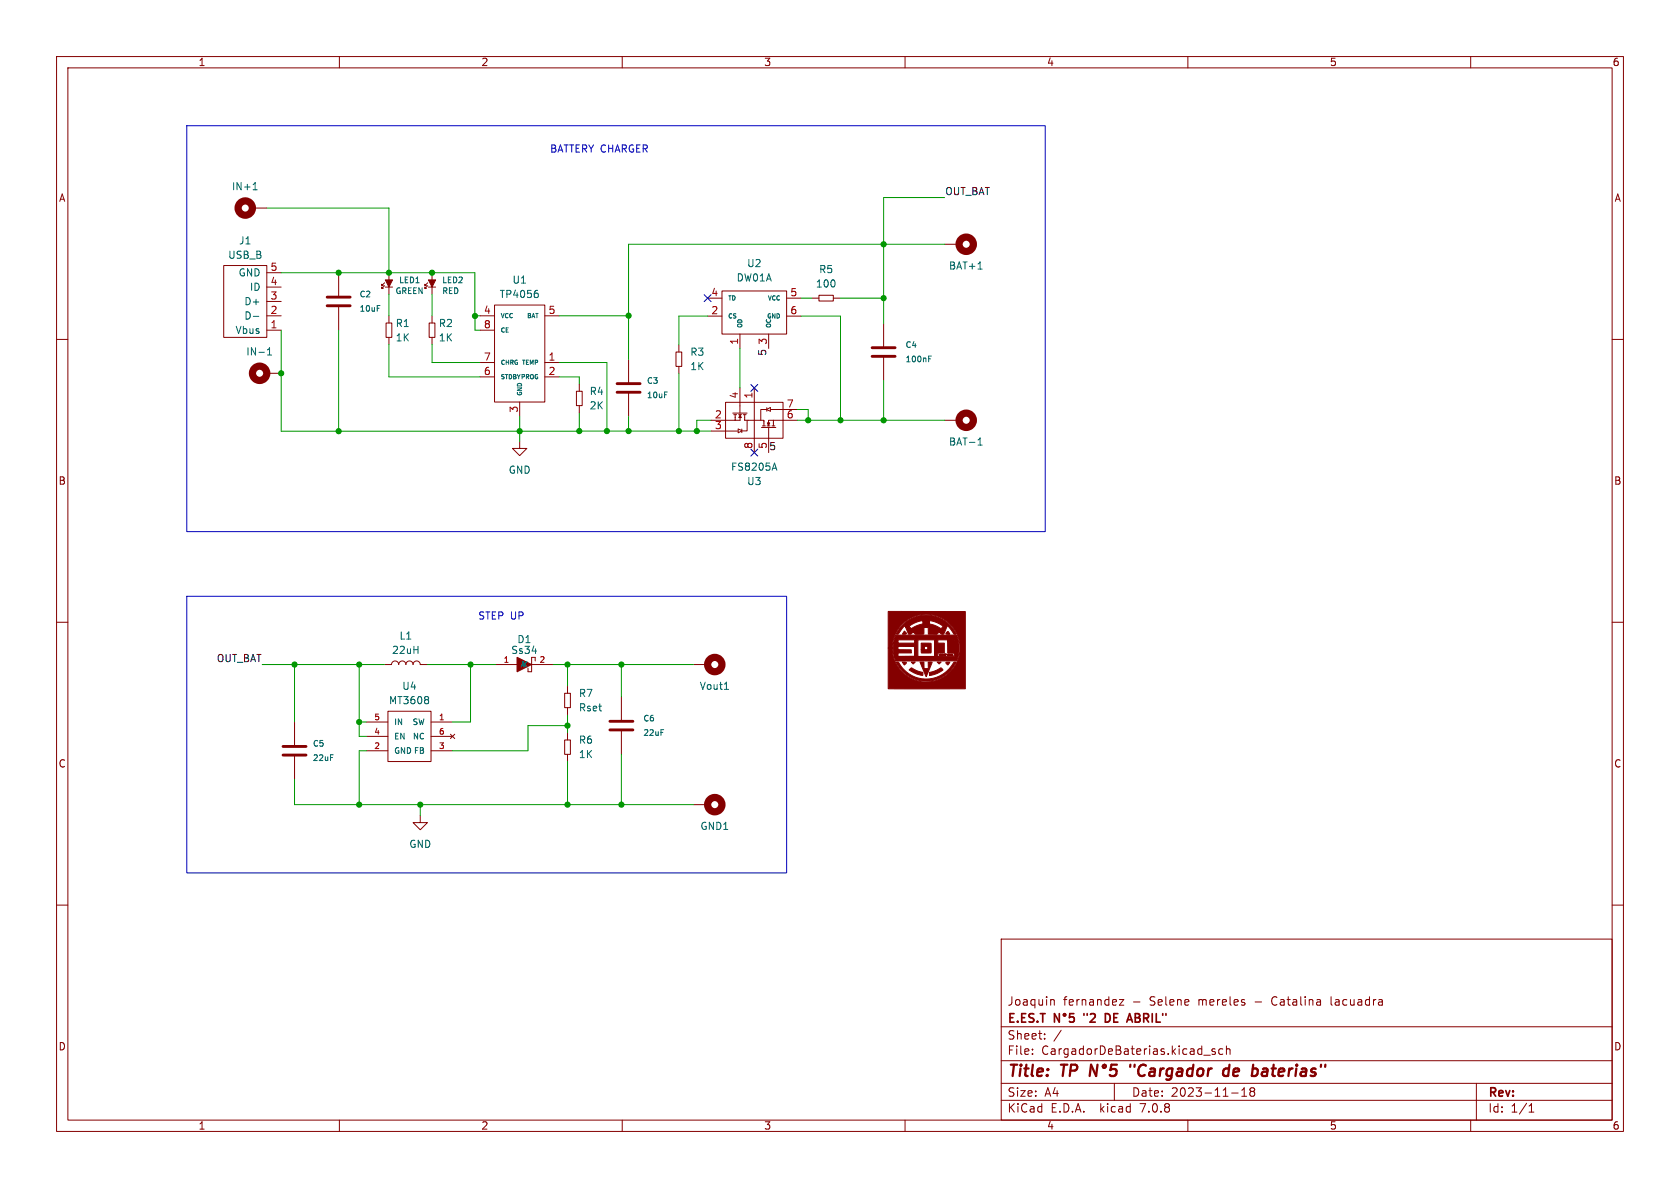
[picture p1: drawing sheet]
<svg xmlns="http://www.w3.org/2000/svg" width="297mm" height="210mm" viewBox="0 0 297 210" stroke-linecap="round" stroke-linejoin="round" font-family="sans-serif">
<g fill="none" stroke="#840000" stroke-width=".18">
<path d="M10 10h277v190h-277zM12 12h273v186h-273zM60 10v2M110 10v2M160 10v2M210 10v2M260 10v2M44.6 36.8h2.6M10 60h2M39.5 46.9h7.7v12.7h-7.7zM47.2 55.8h2.5M47.2 58.4h2.5"/>
<path d="M47.2 53.3h2.5M47.2 50.7h2.5M47.2 48.2h2.5M59.9 48.2v4.3M59.9 54.1v4.3M68 50l-.5 .5M68 50.5l-.5 .5M68.1 50.7h1.3M68.2 57.1h1.1v2.5h-1.1zM68.8 48.2v1.3M68.8 50.7v1.3M68.8 55.8v1.3"/>
<path d="M68.8 59.6v1.3M75.6 50l-.5 .5M75.6 50.5l-.5 .5M75.7 50.7h1.3M75.9 57.1h1v2.5h-1zM76.4 48.2v1.3M76.4 50.7v1.3M76.4 55.8v1.3M76.4 59.6v1.3M84.9 55.8h2.5M84.9 58.4h2.5M87.4 53.9h8.9v17.2h-8.9z"/>
<path d="M96.3 55.8h2.6M125.1 55.9h2.5M125.1 52.7h2.5M127.6 51.4h11.5v7.7h-11.5zM130.8 59.1v2.5M135.9 59.1v2.5M139.1 55.9h2.5M139.1 52.7h2.5M143.5 52.7h1.3M144.8 52.2h2.5v1h-2.5zM147.3 52.7h1.3M156.2 57.2v4.3"/>
<path d="M167 43.2h2.5M285 60h2M47.2 66h2.5M84.9 64.1h2.5M84.9 66.6h2.5M91.9 78v1.3h1.2l-1.2 1.2-1.3-1.2h1.3M91.9 71.1v2.5M96.3 64.1h2.6M96.3 66.6h2.6M101.9 69.2h1v2.5h-1zM102.4 67.9v1.3M102.4 71.7v1.3"/>
<path d="M111.1 63.5v4.3M111.1 69.3v4.4M119.5 62.2h1v2.6h-1zM120 61v1.2M120 64.8v1.2M125.7 76.2h4.8M128.3 71.1h10.1v6.4h-10.1zM129.5 73h2.6M129.7 73.3h.5M130 74.2l-4.3 .1M130 73.3v1M130.5 75.8v.7z"/>
<path d="M130.5 75.8l.6 .3M130.6 73.3h.5M130.8 73.7l-.1 .1M130.8 68.6v4.4M130.8 73.4l.2 .4h-.4zM130.8 73.3v1h-.9M130.9 73.6v.2M131.1 75.8v.7zM131.4 73.3h.5M131.6 74.2v.1h3.5v.2M131.6 73.3v.9M132.1 74.3v1.9h-1l-.6 .3"/>
<path d="M133.3 68.6v11.4M134.6 75.6h2.6M134.8 75.3h.5M135.1 74.4v.9M135.6 72.1v.6zM135.6 72.4h-1.1v1.9M135.6 72.4l.6 .3M135.6 75.3h.5M135.7 74.8h.4l-.2 .4zM135.8 74.8v.2M135.9 75.3v-1h.8v1M135.9 75.6v4.4"/>
<path d="M136 74.8l-.1 .1M136.2 72.1v.6zM136.2 72l-.6 .3M136.2 72.4h4.8M136.5 75.3h.5M141 74.3h-4.3v.1M156.2 63v4.3M167 74.3h2.5M10 110h2M67.9 117.5h1.3a.64 .64 0 0 1 .6-.7 .64 .64 0 0 1 .7 .7 .64 .64 0 0 1 .6-.7 .64 .64 0 0 1 .7 .7 .64 .64 0 0 1 .6-.7 .64 .64 0 0 1 .6 .7 .64 .64 0 0 1 .7-.7 .64 .64 0 0 1 .6 .7h1.3M87.6 117.5h3.8M91.4 118.7h.1"/>
<path d="M91.4 116.2v2.5zM93.3 118.7h.7zM93.3 118.1v.6zM94 117.5h3.8M94 116.2v2.5M94.6 116.2v.6zM122.6 117.5h2.5M285 110h2M52.1 127.6v4.4M52.1 133.5v4.3M64.8 127.6h3.8M64.8 132.7h3.8"/>
<path d="M64.8 130.2h3.8M68.6 125.7h7.6v8.9h-7.6zM76.2 127.6h3.8M76.2 132.7h3.8M76.2 130.2h3.8M79.6 129.8l.8 .8M80.4 129.8l-.8 .8M99.8 130.8h1v2.6h-1zM99.8 122.6h1v2.5h-1zM100.3 121.3v1.3M100.3 125.1v1.3M100.3 129.5v1.3"/>
<path d="M100.3 133.4v1.2M109.9 123.2v4.3M109.9 129v4.4M10 160h2M74.3 144.1v1.3h1.3l-1.3 1.3-1.3-1.3h1.3M122.6 142.2h2.5M285 160h2M177 166h108v32h-108zM185.8 176.8h.5l.1 .9M197.9 176.7h.8l-.8 1h.8M235.3 176.2l.1 1.4M60 198v2"/>
<path d="M110 198v2M160 198v2M177 194.5h108M177 191.5h108M177 187.5h108M177 181.5h108M182.5 186.3v.1M182.5 185.5v.1M184.7 183.6v.1M184.7 182.8v.1M187.6 182.1l-1.3 2M197 191.5v3"/>
<path d="M210 198v2M212.8 186.5h1.2M214.8 185.5l-.3-.1-.3 .2 .1 .2 .5 .2v.3h-.6M216.2 185.5l-.5-.1-.2 .3v.4l.1 .2h.6M216.8 185.5l.2-.1 .4 .1 .1 .9M216.8 184.9v1.5M217.7 193.2h1.2M219.5 193.8h.9M219.5 192.7l.5-.4v1.5M221.2 192.9l-.2 .3v.3l.2 .3 .5-.1 .1-.2-.1-.4-.2-.2M221.2 192.9l-.2-.2 .2-.4 .5 .1 .1 .2-.3 .3M221.2 192.9h.3"/>
<path d="M260 198v2M261 191.5v6.5M270.3 196.6h.9M270.3 195.5l.4-.4v1.5"/>
</g>
<path d="M194 188.2l-.2 2-.9-2-.3 2M195.1 188.3l.2-.1 .1 .1 .1 .2-.1 .2-.2 .1-.2-.1-.1-.2zM197.5 188.2h-1l-.2 1 .3-.2 .7 .1 .1 .3-.2 .6-.3 .2h-.5l-.2-.2M199.8 188.2v.4M200.6 188.2v.4M216.3 190l.2 .2 .6-.1M217.3 189a.66 .66 0 0 0-1 .3M217.4 188.2l-.3 2M223.8 188.9l-.5 .1M223.9 189.4h-.5a.4 .4 0 0 0-.3 .4 .4 .4 0 0 0 .2 .4h.5" fill="none" stroke="#840000" stroke-width=".4"/>
<g fill="none" stroke="#840000" stroke-width=".3">
<path d="M187.3 179.2v1.5l-.9-1.5v1.5M189.8 179.2h-.7v.7l.2-.1h.5l.1 .2-.1 .5-.2 .2-.5-.2M191.6 179.2v.3M196.1 179.4l-.3-.2h-.4v1.5h.4l.3-.2M199.7 179.2l.5 1.5"/>
<circle cx="188.2" cy="179.4" r=".21"/>
</g>
<g fill="#840000" stroke="#840000" stroke-width=".18">
<path d="M161.1 117h.7l-.4 .4z"/>
<path d="M165.7 117h.7l-.4 .4z"/>
<path d="M167.3 115.7l.2-.1v.3z"/>
<path d="M159.5 117l.7 .1a.31 .31 0 0 1-.3 .4 .31 .31 0 0 1-.3-.4z"/>
<path d="M159.9 111.5l.3 .4a.47 .47 0 0 1-.6 .2z"/>
<path d="M166 115.7l.2 .1 .1-.2-.1 .3z"/>
<path d="M166.3 115.6l.2 .2 .2-.2v.3l-.1-.2-.1 .2z"/>
<path d="M167.2 117.1h.7l-.3 .5z"/>
<path d="M167.3 111.8l.3-.2 .3 .4a.35 .35 0 0 1-.6 .1z"/>
<path d="M160.7 118.4l.5-.3 1.1 .6 .9 .2-.1 .5a3.4 3.4 0 0 1-2.4-1z"/>
<path d="M168.1 115.6v.2l.2-.2 .2 .3-.2-.2-.2 .2z"/>
<path d="M164.3 118.9l1.7-.6a.35 .35 0 0 1 .4-.2 .35 .35 0 0 1 .2 .4l-.9 .6-1.4 .3z"/>
<path d="M166.9 115.6l.1 .2 .2-.1-.2-.1h.3l-.3 .3h-.1z"/>
<path d="M167.7 115.6h.1l.1 .3h-.3l.3-.1-.1-.1-.2 .1z"/>
<path d="M162.6 117h.7l.1 1.2h.7v-1.2l.7 .1-1.1 2.5z"/>
<path d="M162.9 113.7h1.7v1.7h-1.7v-.6h1.1v-.5h-.6v.5h-.5z"/>
<path d="M158.4 117.1l.4-.1a5.6 5.6 0 0 0 9.9 .1l.3-.1a5.9 5.9 0 0 1-5.2 3.4 5.9 5.9 0 0 1-5.4-3.3z"/>
<path d="M157 108.1h13.7v13.7h-13.7v-7.2h.7a6 6 0 0 0 9 5.1 6 6 0 0 0 .2-10.3 6 6 0 0 0-9.1 4.7l-.1 .5h-.7z"/>
<path d="M158.4 112.3h10.7a6.1 6.1 0 0 1 0 4.5h-10.8l-.2-.8h7.1v-2.9h-2.9v2.9h-3.4h2.8v-1.7h-2.9v.5l2.3 .1v.5h-2.3v.6h9.9v-.5l-1.2-.1v-2.1l.4 .1-.4-.1v-.2h.3l.3 .3v-.1a.3 .3 0 0 0 .6 0h-.2v-.2l-.1 .2h-.3v-.2v.2l-.3-.2h-2v.6h1.1v1.7h-1.1v.6h-7.7l-.2-.8 .1-1.5h3.7v-.6h-2.9v.6h-.8z"/>
<path d="M159.4 110.6a5.8 5.8 0 0 1 9.6 1.5 .45 .45 0 0 1-.6-.4l-.9-1.1-.4 1a.46 .46 0 0 1-.2 .4 .46 .46 0 0 1-.5 .1l-.4-.4-.4 .4h-1.5v-1.2h-.8v1.2h-1.4l-.5-.4-.4 .4h-.4l-.6-1.3h.8a.3 .3 0 0 0 .2 .3 .3 .3 0 0 0 .3-.1l1.1-.5 .8-.2-.1-.6h1.2v.6l1.2 .3 .8 .5 .5-.4a5 5 0 0 0-2.5-1h-1.2a4 4 0 0 0-2.3 1.1h-.8v-.1a2.25 2.25 0 0 0-1.1 1.3l-.2 .1h-.3z"/>
<path d="M91.4 116.2l2.6 1.3-2.6 1.2z"/>
<path d="M75.7 49.5h1.3l-.6 1.2z"/>
<path d="M75.1 50.7l.3 .3h-.3z"/>
<path d="M75.1 50.2l.3 .3h-.3z"/>
<path d="M68.1 49.5h1.3l-.6 1.2z"/>
<path d="M67.5 50.7l.2 .3h-.2z"/>
<path d="M67.5 50.2l.2 .3h-.2z"/>
</g>
<g fill="none" stroke="#840000" stroke-width="1.3">
<circle cx="43.4" cy="36.8" r="1.27"/>
<circle cx="170.8" cy="43.2" r="1.27"/>
<circle cx="45.9" cy="66" r="1.27"/>
<circle cx="170.8" cy="74.3" r="1.27"/>
<circle cx="126.4" cy="117.5" r="1.27"/>
<circle cx="126.4" cy="142.2" r="1.27"/>
</g>
<g fill="none" stroke="#006464" stroke-width=".18">
<path d="M44.7 33.5h.8M44.9 32.6l.2-.3v1.2M44.8 55.9h.9M66.7 54h.5M94.8 51.3h.2M94.9 51.8l.3 .3v.3l-.3 .2M172.9 47.6h.7M47.3 62.8h.7M47.3 61.9l.4-.4v1.3M117.5 69.3h.5M164.2 63.4h.3M164.2 62.9h.5"/>
<path d="M172.9 78.7h.7M172.9 77.8l.4-.4v1.3M136.6 82.8h.6M136.9 81.9l.4 1.2M58.4 133.4h.5M75.7 123.2l.1 .2-.1 .2M75.7 123.7l.1 .2-.1 .4M116.9 129h.4M128.1 121.9h.7"/>
</g>
<path d="M57.8 54.1h4.1M57.8 52.5h4.1M109.1 69.3h4.1M109.1 67.8h4.1M154.2 63h4M154.2 61.5h4M50 133.5h4.1M50 132h4.1M107.8 129h4.1M107.8 127.5h4.1" fill="none" stroke="#840000" stroke-width=".51"/>
<path d="M136.9 78.2h-.6l-.1 .6 .2-.1 .4 .1 .2 .2-.1 .4-.2 .1-.5-.1" fill="none" stroke="#0f0f0f" stroke-width=".18"/>
<path d="M33 22.2h151.8v71.8h-151.8zM33 105.4h106.1v48.9h-106.1z" fill="none" stroke="#0000c2" stroke-width=".18"/>
<g fill="none" stroke="#009600" stroke-width=".18">
<path d="M47.2 36.8h21.6v11.4M167 34.9h-10.8v22.3M49.7 58.4v17.8h52.7v-3.2M49.7 48.2h34.2v7.7l1-.1M59.9 58.4v17.8M68.8 52v3.8M76.4 52v3.8M84 55.9v2.5h.9M111.1 55.8h-12.2M125.1 55.9h-5.1v5.1M141.6 55.9h7v18.4M141.6 52.7h1.9"/>
<path d="M148.6 52.7h7.6M167 43.2h-55.9v20.3M68.8 60.9v5.7h16.1M76.4 60.9v3.2h8.5M91.9 73.6v4.4M98.9 66.6h3.5v1.3M98.9 64.1h8.4v12.1M102.4 76.2h23.3M111.1 73.7v2.5M120 66v10.2M125.7 74.3h-2.5v1.9M130.8 61.6v7"/>
<path d="M141 74.3h26M141 72.4h1.9v1.9M156.2 67.3v7M46.4 117.5h21.5M52.1 117.5v10.1M63.5 117.5v12.7h1.3M75.6 117.5h12M83.2 117.5v10.1h-3.2M97.8 117.5h24.8M100.3 117.5v3.8M109.9 117.5v5.7M52.1 137.8v4.4h70.5"/>
<path d="M63.5 127.6h1.3M64.8 132.7h-1.3v9.5M100.3 126.4v3.1M100.3 134.6v7.6M100.3 128.3h-7v4.4h-13.3M109.9 133.4v8.8M74.3 142.2v1.9"/>
</g>
<path d="M124.5 52.1l1.2 1.2M125.7 52.1l-1.2 1.2M132.7 79.4l1.3 1.2M132.7 68l1.3 1.2M134 79.4l-1.3 1.2M134 68l-1.3 1.2" fill="none" stroke="#000084" stroke-width=".18"/>
<g fill="#009600" stroke="#009600" stroke-width=".18">
<circle cx="59.9" cy="76.2" r=".46"/>
<circle cx="52.1" cy="117.5" r=".46"/>
<circle cx="59.9" cy="48.2" r=".46"/>
<circle cx="68.8" cy="48.2" r=".46"/>
<circle cx="84" cy="55.9" r=".46"/>
<circle cx="76.4" cy="48.2" r=".46"/>
<circle cx="49.7" cy="66" r=".46"/>
<circle cx="91.9" cy="76.2" r=".46"/>
<circle cx="109.9" cy="117.5" r=".46"/>
<circle cx="102.4" cy="76.2" r=".46"/>
<circle cx="123.2" cy="76.2" r=".46"/>
<circle cx="107.3" cy="76.2" r=".46"/>
<circle cx="120" cy="76.2" r=".46"/>
<circle cx="74.3" cy="142.2" r=".46"/>
<circle cx="63.5" cy="117.5" r=".46"/>
<circle cx="63.5" cy="127.6" r=".46"/>
<circle cx="111.1" cy="76.2" r=".46"/>
<circle cx="111.1" cy="55.8" r=".46"/>
<circle cx="148.6" cy="74.3" r=".46"/>
<circle cx="142.9" cy="74.3" r=".46"/>
<circle cx="156.2" cy="74.3" r=".46"/>
<circle cx="156.2" cy="43.2" r=".46"/>
<circle cx="156.2" cy="52.7" r=".46"/>
<circle cx="100.3" cy="117.5" r=".46"/>
<circle cx="83.2" cy="117.5" r=".46"/>
<circle cx="109.9" cy="142.2" r=".46"/>
<circle cx="100.3" cy="142.2" r=".46"/>
<circle cx="100.3" cy="128.3" r=".46"/>
<circle cx="63.5" cy="142.2" r=".46"/>
</g>
<g font-size="2.8" fill="#840000">
<text x="178" y="190.9">Title:</text>
<text x="187.7" y="190.9">TP</text>
<text x="201.4" y="190.9">&quot;Cargador</text>
<text x="218.7" y="190.9">de</text>
<text x="224.6" y="190.9">baterias&quot;</text>
</g>
<g font-size="2.1" fill="#840000">
<text x="178" y="178">Joaquin</text>
<text x="187.9" y="178">fernandez</text>
<text x="200.2" y="178">-</text>
<text x="203.4" y="178">Selene</text>
<text x="212.1" y="178">mereles</text>
<text x="222.2" y="178">-</text>
<text x="225.4" y="178">Catalina</text>
<text x="236" y="178">lacuadra</text>
<text x="178" y="184">Sheet:</text>
<text x="178" y="181.2">E.ES.T</text>
<text x="192.3" y="181.2">&quot;2</text>
<text x="196.7" y="181.2">DE</text>
<text x="201.3" y="181.2">ABRIL&quot;</text>
<text x="178" y="186.7">File:</text>
<text x="184.1" y="186.7">CargadorDeBaterias.kicad_sch</text>
<text x="178" y="196.9">KiCad</text>
<text x="178" y="194.1">Size:</text>
<text x="184.7" y="194.1">A4</text>
<text x="185.7" y="196.9">E.D.A.</text>
<text x="194.6" y="196.9">kicad</text>
<text x="200" y="194.1">Date:</text>
<text x="201.8" y="196.9">7.0.8</text>
<text x="207" y="194.1">2023-11-18</text>
<text x="263" y="194.3">Rev:</text>
<text x="263" y="196.9">Id:</text>
<text x="267.1" y="196.9">1/1</text>
</g>
<g font-size="1.8" fill="#840000">
<text x="35" y="11.9">1</text>
<text x="85" y="11.9">2</text>
<text x="135" y="11.9">3</text>
<text x="185" y="11.9">4</text>
<text x="235" y="11.9">5</text>
<text x="285" y="11.9">6</text>
<text x="10.3" y="35.9">A</text>
<text x="285.3" y="35.9">A</text>
<text x="10.3" y="85.9">B</text>
<text x="285.3" y="85.9">B</text>
<text x="10.3" y="135.9">C</text>
<text x="285.3" y="135.9">C</text>
<text x="10.3" y="185.9">D</text>
<text x="285.3" y="185.9">D</text>
<text x="35" y="199.9">1</text>
<text x="85" y="199.9">2</text>
<text x="135" y="199.9">3</text>
<text x="185" y="199.9">4</text>
<text x="235" y="199.9">5</text>
<text x="285" y="199.9">6</text>
</g>
<g font-size="1.8" fill="#0000c2">
<text x="97.2" y="27.1">BATTERY CHARGER</text>
<text x="84.5" y="109.6">STEP UP</text>
</g>
<g font-size="1.8" fill="#006464">
<text x="40.9" y="33.8">IN+1</text>
<text x="40.2" y="45.9">USB_B</text>
<text x="42.2" y="43.4">J1</text>
<text x="132" y="47.4">U2</text>
<text x="167.7" y="47.9">BAT+1</text>
<text x="42.1" y="49.1">GND</text>
<text x="44.1" y="51.6">ID</text>
<text x="88.2" y="52.9">TP4056</text>
<text x="90.5" y="50.3">U1</text>
<text x="130.1" y="50">DW01A</text>
<text x="144.1" y="51">100</text>
<text x="144.7" y="48.5">R5</text>
<text x="41.5" y="59.2">Vbus</text>
<text x="43.1" y="56.7">D-</text>
<text x="43.1" y="54.2">D+</text>
<text x="69.9" y="58">R1</text>
<text x="77.5" y="58">R2</text>
<text x="43.4" y="63">IN-1</text>
<text x="69.9" y="60.6">1K</text>
<text x="77.5" y="60.6">1K</text>
<text x="121.9" y="63.1">R3</text>
<text x="121.9" y="65.6">1K</text>
<text x="104.1" y="70">R4</text>
<text x="104.1" y="72.6">2K</text>
<text x="89.8" y="83.9">GND</text>
<text x="129.1" y="83.4">FS8205A</text>
<text x="167.7" y="79">BAT-1</text>
<text x="132" y="86">U3</text>
<text x="70.5" y="113.3">L1</text>
<text x="91.4" y="113.9">D1</text>
<text x="69.2" y="115.8">22uH</text>
<text x="90.3" y="115.8">Ss34</text>
<text x="68.7" y="124.7">MT3608</text>
<text x="71" y="122.1">U4</text>
<text x="102.2" y="123.4">R7</text>
<text x="102.2" y="126">Rset</text>
<text x="123.6" y="122.1">Vout1</text>
<text x="102.2" y="131.7">R6</text>
<text x="102.2" y="134.2">1K</text>
<text x="123.7" y="146.9">GND1</text>
<text x="72.3" y="150.1">GND</text>
</g>
<g font-size="1.8" fill="#0f0f0f">
<text x="167" y="34.6">OUT_BAT</text>
<text x="135.5" y="63" transform="rotate(-90 135.5 63)">5</text>
<text x="38.2" y="117.1">OUT_BAT</text>
</g>
<g font-size="1.8" fill="#a90000">
<text x="47.7" y="48">5</text>
<text x="47.7" y="53">3</text>
<text x="47.7" y="50.5">4</text>
<text x="125.7" y="52.5">4</text>
<text x="139.6" y="52.5">5</text>
<text x="47.7" y="58.1">1</text>
<text x="47.7" y="55.6">2</text>
<text x="85.5" y="55.6">4</text>
<text x="85.5" y="58.1">8</text>
<text x="96.9" y="55.6">5</text>
<text x="125.7" y="55.6">2</text>
<text x="139.6" y="55.6">6</text>
<text x="85.5" y="63.8">7</text>
<text x="96.9" y="63.8">1</text>
<text x="130.6" y="61" transform="rotate(-90 130.6 61)">1</text>
<text x="135.6" y="61" transform="rotate(-90 135.6 61)">3</text>
<text x="85.5" y="66.4">6</text>
<text x="96.9" y="66.4">2</text>
<text x="130.6" y="70.6" transform="rotate(-90 130.6 70.6)">4</text>
<text x="133.1" y="70.6" transform="rotate(-90 133.1 70.6)">1</text>
<text x="91.6" y="73" transform="rotate(-90 91.6 73)">3</text>
<text x="126.3" y="74">2</text>
<text x="126.3" y="75.9">3</text>
<text x="139" y="74">6</text>
<text x="139" y="72.1">7</text>
<text x="133.1" y="79.4" transform="rotate(-90 133.1 79.4)">8</text>
<text x="135.6" y="79.4" transform="rotate(-90 135.6 79.4)">5</text>
</g>
<g font-size="1.4" fill="#006464">
<text x="63.5" y="52.8">C2</text>
<text x="69.8" y="52.2">GREEN</text>
<text x="70.4" y="50.3">LED1</text>
<text x="78.1" y="50.3">LED2</text>
<text x="78.1" y="52.2">RED</text>
<text x="63.5" y="55.3">10uF</text>
<text x="160" y="61.7">C4</text>
<text x="160" y="64.2">100nF</text>
<text x="114.3" y="68">C3</text>
<text x="114.3" y="70.6">10uF</text>
<text x="92.2" y="118.2">K</text>
<text x="69.6" y="130.9">EN</text>
<text x="69.6" y="128.4">IN</text>
<text x="72.8" y="128.4">SW</text>
<text x="72.8" y="130.9">NC</text>
<text x="113.6" y="127.7">C6</text>
<text x="113.6" y="130.3">22uF</text>
<text x="55.2" y="132.2">C5</text>
<text x="55.2" y="134.7">22uF</text>
<text x="69.6" y="133.5">GND FB</text>
</g>
<g font-size="1.4" fill="#a90000">
<text x="88.9" y="117.2">1</text>
<text x="95.3" y="117.2">2</text>
<text x="66.1" y="129.9">4</text>
<text x="66.1" y="127.4">5</text>
<text x="77.5" y="127.4">1</text>
<text x="77.5" y="129.9">6</text>
<text x="66.1" y="132.5">2</text>
<text x="77.5" y="132.5">3</text>
</g>
<g font-size="1.1" fill="#006464">
<text x="128.7" y="53.3">TD</text>
<text x="135.6" y="53.3">VCC</text>
<text x="88.4" y="56.4">VCC</text>
<text x="88.4" y="59">CE</text>
<text x="93" y="56.4">BAT</text>
<text x="128.7" y="56.5">CS</text>
<text x="131.4" y="58" transform="rotate(-90 131.4 58)">OD</text>
<text x="135.4" y="56.5">GND</text>
<text x="136.5" y="58" transform="rotate(-90 136.5 58)">OC</text>
<text x="88.4" y="64.7">CHRG TEMP</text>
<text x="88.4" y="67.2">STDBYPROG</text>
<text x="92.5" y="70.1" transform="rotate(-90 92.5 70.1)">GND</text>
</g>
</svg>
